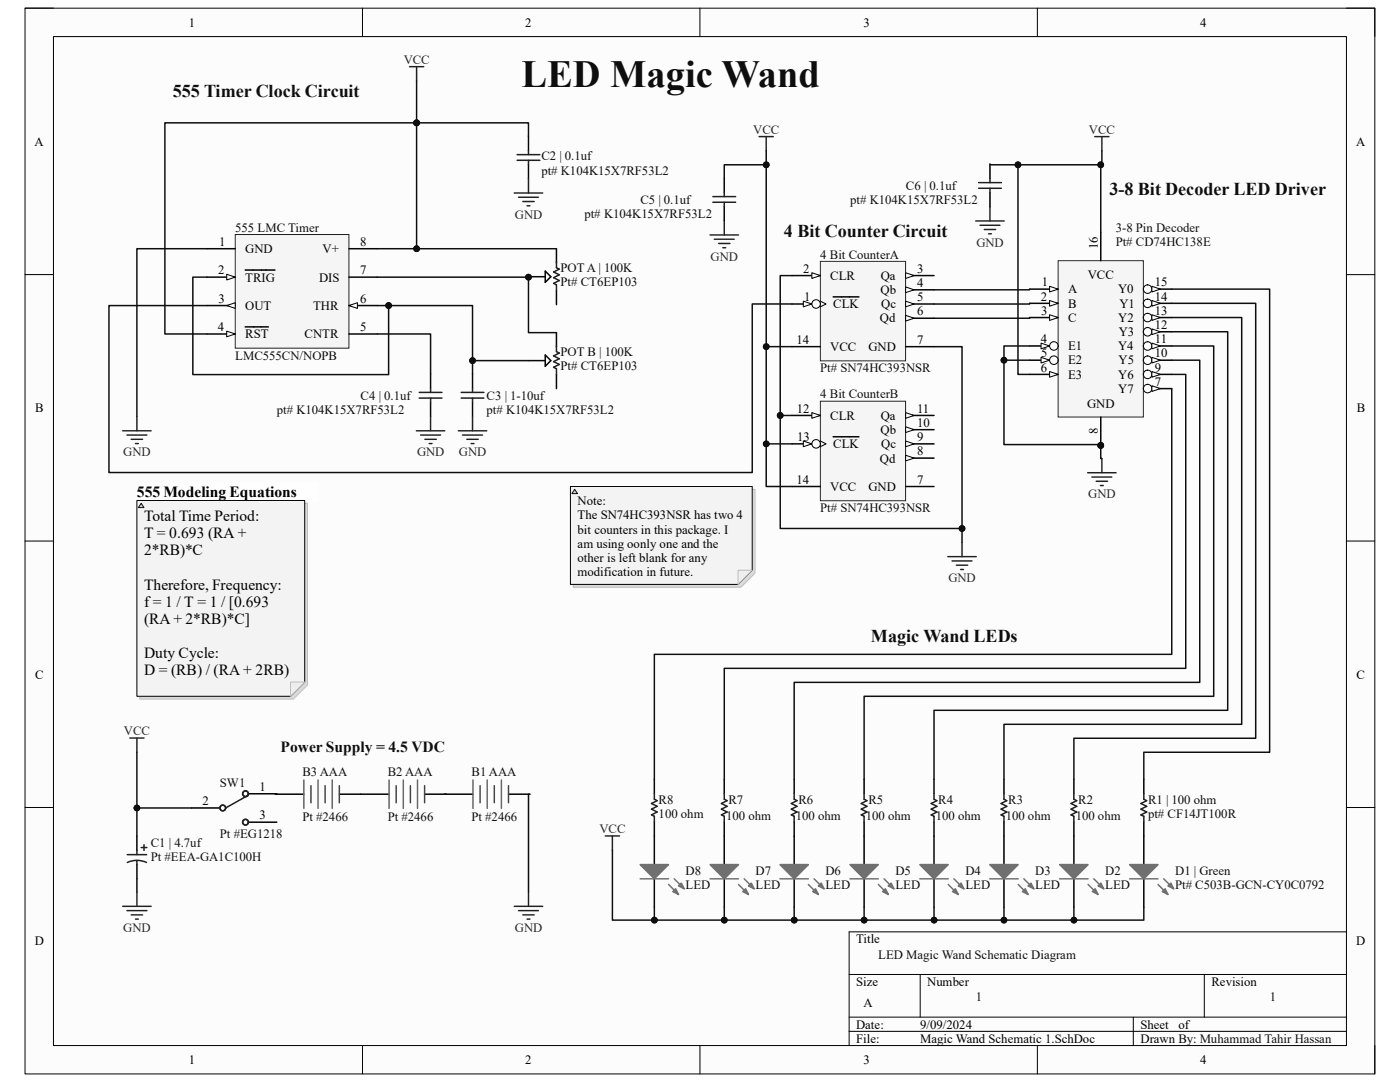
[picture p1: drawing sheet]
<svg xmlns="http://www.w3.org/2000/svg" width="279mm" height="216mm" viewBox="0 0 279 216" stroke-linecap="round" stroke-linejoin="round" font-family="sans-serif">
<path d="M5 1.6h269.4v212.7h-269.4z" fill-rule="evenodd" fill="#fcfcfc"/>
<path d="M5 1.6h269.4v212.7h-269.4z" fill="none" stroke="#000" stroke-width=".2"/>
<path d="M10.7 7.3h258v201.3h-258z" fill-rule="evenodd" fill="#fcfcfc"/>
<g fill="none" stroke="#000" stroke-width=".2">
<path d="M5 1.6h5.7M10.7 7.3h258v201.3h-258zM72.3 1.6v5.7M139.7 1.6v5.7M207 1.6v5.7M268.7 1.6h5.7v5.7M5 54.8h5.7M268.7 54.8h5.7M5 108h5.7M268.7 108h5.7M5 161.1h5.7M268.7 161.1h5.7"/>
<path d="M169.5 194.4h99.2M183.6 194.4v8.6M240.3 194.4v8.6M268.7 185.9h-99.2v22.7M72.3 208.6v5.7M139.7 208.6v5.7M169.5 203h99.2M169.5 205.8h99.2M207 208.6v5.7M226.2 203v5.6M274.4 208.6v5.7"/>
</g>
<path d="M49.6 158.4h5.6M55 158.5h5.6M67.7 158.5h9.9M84.7 158.5h9.7M101.5 158.5h4.2M27.3 166.8v2.9M27.3 172.5v2.9M38.2 161.2h5.7M49.6 164.1h5.6" fill="none" stroke="#000" stroke-width=".3"/>
<path d="M60.6 155.6v5.7M63.5 155.6v5.7M66.3 155.6v5.7M77.6 155.6v5.7M80.5 155.6v5.7M83.3 155.6v5.7M94.4 155.6v5.7M97.2 155.6v5.7M100.1 155.6v5.7" fill="none" stroke="#686868" stroke-width=".3"/>
<path d="M62.1 156.8v3.4M64.9 156.8v3.4M67.7 156.8v3.4M79.1 156.8v3.4M81.9 156.8v3.4M84.7 156.8v3.4M95.8 156.8v3.4M98.6 156.8v3.4M101.5 156.8v3.4" fill="none" stroke="#444" stroke-width=".3"/>
<path d="M25.9 147.3h2.8M27.3 147.3v2.8M27.3 178v2.8M105.5 178v2.8M24.5 180.8h5.7M25.3 181.7h4M26.2 182.6h2.3M27 183.4h.6M102.6 180.8h5.7M103.5 181.7h4M104.3 182.6h2.3M105.2 183.4h.6" fill="none" stroke="#262626" stroke-width=".3"/>
<g fill="none" stroke="#1c1c1c" stroke-width=".3">
<path d="M49.6 158.7l-4.6 2.5M25.4 170.5h3.9M25.4 172.1l1.1-.4h1.1l1.6 .4M27.3 169.7v.8M27.3 171.7v.8M28.2 169.1h1.1M28.7 168.6v1.1"/>
<circle cx="49" cy="158.4" r=".57"/>
<circle cx="44.5" cy="161.2" r=".57"/>
<circle cx="49" cy="164.1" r=".57"/>
</g>
<path d="M46.9 46.8h22.7v22.7h-22.7z" fill-rule="evenodd" fill="#f5f5f5"/>
<path d="M46.9 46.8h22.7v22.7h-22.7z" fill="none" stroke="#262626" stroke-width=".2"/>
<path d="M41.3 55.3h5.6" fill="none" stroke="#000" stroke-width=".3"/>
<path d="M45.2 54.7l1.7 .6-1.7 .6z" fill="#fbfbfb"/>
<path d="M45.2 54.7l1.7 .6-1.7 .6z" fill="none" stroke="#000" stroke-width=".2"/>
<path d="M48.9 53.9h6M41.3 61h5.6" fill="none" stroke="#000" stroke-width=".3"/>
<path d="M45.2 61l1.7-.6v1.1z" fill="#fbfbfb"/>
<path d="M45.2 61l1.7-.6v1.1z" fill="none" stroke="#000" stroke-width=".2"/>
<path d="M41.3 66.6h5.6" fill="none" stroke="#000" stroke-width=".3"/>
<path d="M45.2 66.1l1.7 .5-1.7 .6z" fill="#fbfbfb"/>
<path d="M45.2 66.1l1.7 .5-1.7 .6z" fill="none" stroke="#000" stroke-width=".2"/>
<path d="M48.9 65.2h4.7M69.6 66.6h5.7M69.6 61h5.7" fill="none" stroke="#000" stroke-width=".3"/>
<path d="M69.6 61l1.7-.6v1.1z" fill="#fbfbfb"/>
<path d="M69.6 61l1.7-.6v1.1z" fill="none" stroke="#000" stroke-width=".2"/>
<g fill="none" stroke="#000" stroke-width=".3">
<path d="M105.5 27.2v2.8M105.5 32.8v2.9M41.3 49.6h5.6M69.6 55.3h5.7M69.6 49.6h5.7M105.5 55.2h3.3M108.8 54.1l1.1 1.1-1.1 1.1zM111.1 49.6v2.9M111.1 58v2.8M85.9 74.6v2.8M94.3 74.6v2.8M105.5 72h3.3"/>
<path d="M108.8 70.8l1.1 1.2-1.1 1.1zM111.1 66.4v2.8M111.1 74.7v2.8M85.9 80.3v2.8M94.3 80.3v2.8"/>
</g>
<g fill="none" stroke="#262626" stroke-width=".3">
<path d="M81.7 13.3h2.9M83.1 13.3v2.8M102.6 38.5h5.7M103.5 39.4h4M105.5 35.7v2.8M104.3 40.2h2.3M105.2 41.1h.6M24.5 86h5.7M25.3 86.8h4M26.2 87.7h2.3M27 88.5h.6M27.3 83.1v2.9"/>
<path d="M83.1 86h5.7M83.9 86.8h4M84.8 87.7h2.3M85.7 88.5h.5M85.9 83.1v2.9M91.5 86h5.6M92.3 86.8h4M93.2 87.7h2.2M94 88.5h.6M94.3 83.1v2.9"/>
</g>
<g fill="none" stroke="#1c1c1c" stroke-width=".3">
<path d="M103.2 30.9h4.5M103.2 32h4.5M105.5 30v.9M105.5 32v.8M111.1 52.3v1.1l.5 .3-1.1 .6 1.1 .5-1.1 .6 1.1 .6-1.1 .5 .6 .3v1.2M83.7 78.3h4.5M83.7 79.4h4.5M85.9 77.4v.9M85.9 79.4v.9M92 78.3h4.6M92 79.4h4.6M94.3 77.4v.9"/>
<path d="M94.3 79.4v.9M111.1 69v1.2l.5 .2-1.1 .6 1.1 .6-1.1 .6 1.1 .5-1.1 .6 .6 .3v1.1"/>
</g>
<path d="M27.3 96.5h36.3v3.4h-36.3z" fill-rule="evenodd" fill="#fefefe"/>
<path d="M27.3 96.5h36.3v3.4h-36.3z" fill="none" stroke="#fefefe" stroke-width=".2"/>
<path d="M151.5 27.3h2.8M152.9 27.3v2.8" fill="none" stroke="#262626" stroke-width=".3"/>
<path d="M163.7 52.2h17v19.8h-17z" fill-rule="evenodd" fill="#f5f5f5"/>
<path d="M163.7 52.2h17v19.8h-17z" fill="none" stroke="#262626" stroke-width=".2"/>
<path d="M158.1 55h5.6" fill="none" stroke="#000" stroke-width=".3"/>
<path d="M162 54.4l1.7 .6-1.7 .6z" fill="#fbfbfb"/>
<path d="M162 54.4l1.7 .6-1.7 .6z" fill="none" stroke="#000" stroke-width=".2"/>
<path d="M158.1 60.7h5.6" fill="none" stroke="#000" stroke-width=".3"/>
<circle cx="162.9" cy="60.7" r=".85" fill="#fbfbfb"/>
<circle cx="162.9" cy="60.7" r=".85" fill="none" stroke="#000" stroke-width=".2"/>
<path d="M160.3 60.1l1.7 .6-1.7 .5z" fill="#fbfbfb"/>
<path d="M160.3 60.1l1.7 .6-1.7 .5zM163.7 60.1l1.2 .6-1.2 .5" fill="none" stroke="#000" stroke-width=".2"/>
<path d="M166.3 59.2h5.1M180.7 55h5.7" fill="none" stroke="#000" stroke-width=".3"/>
<path d="M180.7 54.4l1.7 .6-1.7 .6z" fill="#fbfbfb"/>
<path d="M180.7 54.4l1.7 .6-1.7 .6z" fill="none" stroke="#000" stroke-width=".2"/>
<path d="M180.7 57.8h5.7" fill="none" stroke="#000" stroke-width=".3"/>
<path d="M180.7 57.3l1.7 .5-1.7 .6z" fill="#fbfbfb"/>
<path d="M180.7 57.3l1.7 .5-1.7 .6z" fill="none" stroke="#000" stroke-width=".2"/>
<path d="M180.7 60.7h5.7" fill="none" stroke="#000" stroke-width=".3"/>
<path d="M180.7 60.1l1.7 .6-1.7 .5z" fill="#fbfbfb"/>
<path d="M180.7 60.1l1.7 .6-1.7 .5z" fill="none" stroke="#000" stroke-width=".2"/>
<path d="M180.7 63.5h5.7" fill="none" stroke="#000" stroke-width=".3"/>
<path d="M180.7 62.9l1.7 .6-1.7 .6z" fill="#fbfbfb"/>
<path d="M180.7 62.9l1.7 .6-1.7 .6z" fill="none" stroke="#000" stroke-width=".2"/>
<path d="M158.1 69.2h5.6M180.7 69.2h5.7" fill="none" stroke="#000" stroke-width=".3"/>
<path d="M163.7 80.1h17v19.8h-17z" fill-rule="evenodd" fill="#f5f5f5"/>
<path d="M163.7 80.1h17v19.8h-17z" fill="none" stroke="#262626" stroke-width=".2"/>
<path d="M158.1 82.9h5.6" fill="none" stroke="#000" stroke-width=".3"/>
<path d="M162 82.3l1.7 .6-1.7 .6z" fill="#fbfbfb"/>
<path d="M162 82.3l1.7 .6-1.7 .6z" fill="none" stroke="#000" stroke-width=".2"/>
<path d="M158.1 88.6h5.6" fill="none" stroke="#000" stroke-width=".3"/>
<circle cx="162.9" cy="88.6" r=".85" fill="#fbfbfb"/>
<circle cx="162.9" cy="88.6" r=".85" fill="none" stroke="#000" stroke-width=".2"/>
<path d="M160.3 88l1.7 .6-1.7 .5z" fill="#fbfbfb"/>
<path d="M160.3 88l1.7 .6-1.7 .5zM163.7 88l1.2 .6-1.2 .5" fill="none" stroke="#000" stroke-width=".2"/>
<path d="M166.3 87.1h5.1M180.7 82.9h5.7" fill="none" stroke="#000" stroke-width=".3"/>
<path d="M180.7 82.3l1.7 .6-1.7 .6z" fill="#fbfbfb"/>
<path d="M180.7 82.3l1.7 .6-1.7 .6z" fill="none" stroke="#000" stroke-width=".2"/>
<path d="M180.7 85.7h5.7" fill="none" stroke="#000" stroke-width=".3"/>
<path d="M180.7 85.2l1.7 .5-1.7 .6z" fill="#fbfbfb"/>
<path d="M180.7 85.2l1.7 .5-1.7 .6z" fill="none" stroke="#000" stroke-width=".2"/>
<path d="M180.7 88.6h5.7" fill="none" stroke="#000" stroke-width=".3"/>
<path d="M180.7 88l1.7 .6-1.7 .5z" fill="#fbfbfb"/>
<path d="M180.7 88l1.7 .6-1.7 .5z" fill="none" stroke="#000" stroke-width=".2"/>
<path d="M180.7 91.4h5.7" fill="none" stroke="#000" stroke-width=".3"/>
<path d="M180.7 90.8l1.7 .6-1.7 .6z" fill="#fbfbfb"/>
<path d="M180.7 90.8l1.7 .6-1.7 .6z" fill="none" stroke="#000" stroke-width=".2"/>
<path d="M144.5 35.5v2.9M144.5 41.2v2.8M158.1 97.1h5.6M180.7 97.1h5.7" fill="none" stroke="#000" stroke-width=".3"/>
<path d="M141.7 46.9h5.7M142.6 47.7h3.9M143.4 48.6h2.3M144.3 49.4h.5M144.5 44v2.9M189.2 111.1h5.6M190 111.9h4M190.9 112.8h2.2M191.7 113.6h.6M192 108.2v2.9" fill="none" stroke="#262626" stroke-width=".3"/>
<path d="M142.3 39.2h4.5M144.5 38.4v.8M142.3 40.4h4.5M144.5 40.4v.8" fill="none" stroke="#1c1c1c" stroke-width=".3"/>
<circle cx="219.7" cy="88.9" r=".57" fill="#0e0e0e"/>
<circle cx="219.7" cy="88.9" r=".57" fill="none" stroke="#0e0e0e" stroke-width=".2"/>
<path d="M211.2 52h17v31.2h-17z" fill-rule="evenodd" fill="#f5f5f5"/>
<path d="M211.2 52h17v31.2h-17z" fill="none" stroke="#262626" stroke-width=".2"/>
<path d="M205.5 74.7h5.7" fill="none" stroke="#000" stroke-width=".3"/>
<path d="M209.5 74.1l1.7 .6-1.7 .6z" fill="#fbfbfb"/>
<path d="M209.5 74.1l1.7 .6-1.7 .6z" fill="none" stroke="#000" stroke-width=".2"/>
<path d="M205.5 71.9h5.7" fill="none" stroke="#000" stroke-width=".3"/>
<circle cx="210.3" cy="71.9" r=".85" fill="#fbfbfb"/>
<circle cx="210.3" cy="71.9" r=".85" fill="none" stroke="#000" stroke-width=".2"/>
<path d="M207.8 71.3l1.7 .6-1.7 .5z" fill="#fbfbfb"/>
<path d="M207.8 71.3l1.7 .6-1.7 .5z" fill="none" stroke="#000" stroke-width=".2"/>
<path d="M205.5 69h5.7" fill="none" stroke="#000" stroke-width=".3"/>
<circle cx="210.3" cy="69" r=".85" fill="#fbfbfb"/>
<circle cx="210.3" cy="69" r=".85" fill="none" stroke="#000" stroke-width=".2"/>
<path d="M207.8 68.5l1.7 .5-1.7 .6z" fill="#fbfbfb"/>
<path d="M207.8 68.5l1.7 .5-1.7 .6z" fill="none" stroke="#000" stroke-width=".2"/>
<path d="M205.5 63.4h5.7" fill="none" stroke="#000" stroke-width=".3"/>
<path d="M209.5 62.8l1.7 .6-1.7 .5z" fill="#fbfbfb"/>
<path d="M209.5 62.8l1.7 .6-1.7 .5z" fill="none" stroke="#000" stroke-width=".2"/>
<path d="M205.5 60.5h5.7" fill="none" stroke="#000" stroke-width=".3"/>
<path d="M209.5 60l1.7 .5-1.7 .6z" fill="#fbfbfb"/>
<path d="M209.5 60l1.7 .5-1.7 .6z" fill="none" stroke="#000" stroke-width=".2"/>
<path d="M205.5 57.7h5.7" fill="none" stroke="#000" stroke-width=".3"/>
<path d="M209.5 57.1l1.7 .6-1.7 .6z" fill="#fbfbfb"/>
<path d="M209.5 57.1l1.7 .6-1.7 .6z" fill="none" stroke="#000" stroke-width=".2"/>
<path d="M228.2 57.7h5.6" fill="none" stroke="#000" stroke-width=".3"/>
<circle cx="229" cy="57.7" r=".85" fill="#fbfbfb"/>
<circle cx="229" cy="57.7" r=".85" fill="none" stroke="#000" stroke-width=".2"/>
<path d="M229.9 57.1l1.7 .6-1.7 .6z" fill="#fbfbfb"/>
<path d="M229.9 57.1l1.7 .6-1.7 .6z" fill="none" stroke="#000" stroke-width=".2"/>
<path d="M228.2 60.5h5.6" fill="none" stroke="#000" stroke-width=".3"/>
<circle cx="229" cy="60.5" r=".85" fill="#fbfbfb"/>
<circle cx="229" cy="60.5" r=".85" fill="none" stroke="#000" stroke-width=".2"/>
<path d="M229.9 60l1.7 .5-1.7 .6z" fill="#fbfbfb"/>
<path d="M229.9 60l1.7 .5-1.7 .6z" fill="none" stroke="#000" stroke-width=".2"/>
<path d="M228.2 63.4h5.6" fill="none" stroke="#000" stroke-width=".3"/>
<circle cx="229" cy="63.4" r=".85" fill="#fbfbfb"/>
<circle cx="229" cy="63.4" r=".85" fill="none" stroke="#000" stroke-width=".2"/>
<path d="M229.9 62.8l1.7 .6-1.7 .5z" fill="#fbfbfb"/>
<path d="M229.9 62.8l1.7 .6-1.7 .5z" fill="none" stroke="#000" stroke-width=".2"/>
<path d="M228.2 66.2h5.6" fill="none" stroke="#000" stroke-width=".3"/>
<circle cx="229" cy="66.2" r=".85" fill="#fbfbfb"/>
<circle cx="229" cy="66.2" r=".85" fill="none" stroke="#000" stroke-width=".2"/>
<path d="M229.9 65.6l1.7 .6-1.7 .6z" fill="#fbfbfb"/>
<path d="M229.9 65.6l1.7 .6-1.7 .6z" fill="none" stroke="#000" stroke-width=".2"/>
<path d="M228.2 69h5.6" fill="none" stroke="#000" stroke-width=".3"/>
<circle cx="229" cy="69" r=".85" fill="#fbfbfb"/>
<circle cx="229" cy="69" r=".85" fill="none" stroke="#000" stroke-width=".2"/>
<path d="M229.9 68.5l1.7 .5-1.7 .6z" fill="#fbfbfb"/>
<path d="M229.9 68.5l1.7 .5-1.7 .6z" fill="none" stroke="#000" stroke-width=".2"/>
<path d="M228.2 71.9h5.6" fill="none" stroke="#000" stroke-width=".3"/>
<circle cx="229" cy="71.9" r=".85" fill="#fbfbfb"/>
<circle cx="229" cy="71.9" r=".85" fill="none" stroke="#000" stroke-width=".2"/>
<path d="M229.9 71.3l1.7 .6-1.7 .5z" fill="#fbfbfb"/>
<path d="M229.9 71.3l1.7 .6-1.7 .5z" fill="none" stroke="#000" stroke-width=".2"/>
<path d="M228.2 74.7h5.6" fill="none" stroke="#000" stroke-width=".3"/>
<circle cx="229" cy="74.7" r=".85" fill="#fbfbfb"/>
<circle cx="229" cy="74.7" r=".85" fill="none" stroke="#000" stroke-width=".2"/>
<path d="M229.9 74.1l1.7 .6-1.7 .6z" fill="#fbfbfb"/>
<path d="M229.9 74.1l1.7 .6-1.7 .6z" fill="none" stroke="#000" stroke-width=".2"/>
<path d="M228.2 77.5h5.6" fill="none" stroke="#000" stroke-width=".3"/>
<circle cx="229" cy="77.5" r=".85" fill="#fbfbfb"/>
<circle cx="229" cy="77.5" r=".85" fill="none" stroke="#000" stroke-width=".2"/>
<path d="M229.9 77l1.7 .5-1.7 .6z" fill="#fbfbfb"/>
<path d="M229.9 77l1.7 .5-1.7 .6z" fill="none" stroke="#000" stroke-width=".2"/>
<path d="M219.7 46.4v5.6M219.7 83.2v5.7" fill="none" stroke="#000" stroke-width=".3"/>
<circle cx="219.7" cy="88.9" r=".57" fill="#0e0e0e"/>
<circle cx="219.7" cy="88.9" r=".57" fill="none" stroke="#0e0e0e" stroke-width=".2"/>
<path d="M218.5 27.3h2.8M219.9 27.3v2.8M194.7 44.1h5.7M195.6 44.9h4M196.4 45.8h2.3M197.3 46.7h.6M197.6 41.3v2.8M217.1 94.3h5.6M217.9 95.2h4M218.8 96h2.2M219.6 96.9h.6M219.9 91.5v2.8" fill="none" stroke="#262626" stroke-width=".3"/>
<path d="M197.6 32.8v2.8M197.6 38.4v2.9M228.3 155.5v2.8M228.3 164v8.5M228.3 175.4v5.6" fill="none" stroke="#000" stroke-width=".3"/>
<path d="M195.3 36.4h4.5M195.3 37.6h4.5M197.6 35.6v.8M197.6 37.6v.8M228.3 158.3v1.2l.5 .3-1.1 .5 1.1 .6-1.1 .6 1.1 .5-1.1 .6 .6 .3v1.1" fill="none" stroke="#1c1c1c" stroke-width=".3"/>
<path d="M225.4 172.5h5.7l-2.8 2.9z" fill="#717171"/>
<path d="M225.4 172.5h5.7l-2.8 2.9zM231.1 176.5l2 2M232.2 175.4l2 1.9" fill="none" stroke="#717171" stroke-width=".3"/>
<path d="M232 177.9l.5-.6 .6 1.2z" fill="#717171"/>
<path d="M232 177.9l.5-.6 .6 1.2z" fill="none" stroke="#717171" stroke-width=".3"/>
<path d="M233.1 176.8l.6-.6 .5 1.1z" fill="#717171"/>
<path d="M225.4 175.4h5.7M233.1 176.8l.6-.6 .5 1.1z" fill="none" stroke="#717171" stroke-width=".3"/>
<path d="M130.6 166.8v5.7M130.6 175.4v5.6" fill="none" stroke="#000" stroke-width=".3"/>
<path d="M127.8 172.5h5.6l-2.8 2.9z" fill="#717171"/>
<path d="M127.8 172.5h5.6l-2.8 2.9zM133.4 176.5l2 2M134.6 175.4l1.9 1.9" fill="none" stroke="#717171" stroke-width=".3"/>
<path d="M134.3 177.9l.5-.6 .6 1.2z" fill="#717171"/>
<path d="M134.3 177.9l.5-.6 .6 1.2z" fill="none" stroke="#717171" stroke-width=".3"/>
<path d="M135.4 176.8l.6-.6 .5 1.1z" fill="#717171"/>
<path d="M127.8 175.4h5.6M135.4 176.8l.6-.6 .5 1.1z" fill="none" stroke="#717171" stroke-width=".3"/>
<path d="M130.6 155.5v2.8M214.3 155.5v2.8M130.6 164v2.8M214.3 164v8.5M214.3 175.4v5.6" fill="none" stroke="#000" stroke-width=".3"/>
<path d="M130.6 158.3v1.2l.6 .3-1.2 .5 1.2 .6-1.2 .6 1.2 .5-1.2 .6 .6 .3v1.1M214.3 158.3v1.2l.6 .3-1.1 .5 1.1 .6-1.1 .6 1.1 .5-1.1 .6 .5 .3v1.1" fill="none" stroke="#1c1c1c" stroke-width=".3"/>
<path d="M211.5 172.5h5.6l-2.8 2.9z" fill="#717171"/>
<path d="M211.5 172.5h5.6l-2.8 2.9zM217.1 176.5l2 2M218.3 175.4l2 1.9" fill="none" stroke="#717171" stroke-width=".3"/>
<path d="M218 177.9l.6-.6 .5 1.2z" fill="#717171"/>
<path d="M218 177.9l.6-.6 .5 1.2z" fill="none" stroke="#717171" stroke-width=".3"/>
<path d="M219.1 176.8l.6-.6 .6 1.1z" fill="#717171"/>
<path d="M211.5 175.4h5.6M219.1 176.8l.6-.6 .6 1.1z" fill="none" stroke="#717171" stroke-width=".3"/>
<path d="M200.4 166.8v5.7M200.4 175.4v5.6" fill="none" stroke="#000" stroke-width=".3"/>
<path d="M197.5 172.5h5.7l-2.8 2.9z" fill="#717171"/>
<path d="M197.5 172.5h5.7l-2.8 2.9zM203.2 176.5l2 2M204.3 175.4l2 1.9" fill="none" stroke="#717171" stroke-width=".3"/>
<path d="M204 177.9l.6-.6 .6 1.2z" fill="#717171"/>
<path d="M204 177.9l.6-.6 .6 1.2z" fill="none" stroke="#717171" stroke-width=".3"/>
<path d="M205.2 176.8l.6-.6 .5 1.1z" fill="#717171"/>
<path d="M197.5 175.4h5.7M205.2 176.8l.6-.6 .5 1.1z" fill="none" stroke="#717171" stroke-width=".3"/>
<path d="M200.4 155.5v2.8M186.4 166.8v5.7M186.4 175.4v5.6M200.4 164v2.8" fill="none" stroke="#000" stroke-width=".3"/>
<path d="M200.4 158.3v1.2l.5 .3-1.1 .5 1.1 .6-1.1 .6 1.1 .5-1.1 .6 .6 .3v1.1" fill="none" stroke="#1c1c1c" stroke-width=".3"/>
<path d="M183.6 172.5h5.6l-2.8 2.9z" fill="#717171"/>
<path d="M183.6 172.5h5.6l-2.8 2.9zM189.2 176.5l2 2M190.4 175.4l2 1.9" fill="none" stroke="#717171" stroke-width=".3"/>
<path d="M190.1 177.9l.6-.6 .5 1.2z" fill="#717171"/>
<path d="M190.1 177.9l.6-.6 .5 1.2z" fill="none" stroke="#717171" stroke-width=".3"/>
<path d="M191.2 176.8l.6-.6 .6 1.1z" fill="#717171"/>
<path d="M183.6 175.4h5.6M191.2 176.8l.6-.6 .6 1.1z" fill="none" stroke="#717171" stroke-width=".3"/>
<path d="M186.4 155.5v2.8M172.5 166.8v5.7M172.5 175.4v5.6M186.4 164v2.8" fill="none" stroke="#000" stroke-width=".3"/>
<path d="M186.4 158.3v1.2l.6 .3-1.2 .5 1.2 .6-1.2 .6 1.2 .5-1.2 .6 .6 .3v1.1" fill="none" stroke="#1c1c1c" stroke-width=".3"/>
<path d="M169.6 172.5h5.7l-2.8 2.9z" fill="#717171"/>
<path d="M169.6 172.5h5.7l-2.8 2.9zM175.3 176.5l2 2M176.4 175.4l2 1.9" fill="none" stroke="#717171" stroke-width=".3"/>
<path d="M176.1 177.9l.6-.6 .6 1.2z" fill="#717171"/>
<path d="M176.1 177.9l.6-.6 .6 1.2z" fill="none" stroke="#717171" stroke-width=".3"/>
<path d="M177.3 176.8l.5-.6 .6 1.1z" fill="#717171"/>
<path d="M169.6 175.4h5.7M177.3 176.8l.5-.6 .6 1.1z" fill="none" stroke="#717171" stroke-width=".3"/>
<path d="M172.5 155.5v2.8M158.5 166.8v5.7M158.5 175.4v5.6M172.5 164v2.8" fill="none" stroke="#000" stroke-width=".3"/>
<path d="M172.5 158.3v1.2l.5 .3-1.1 .5 1.1 .6-1.1 .6 1.1 .5-1.1 .6 .6 .3v1.1" fill="none" stroke="#1c1c1c" stroke-width=".3"/>
<path d="M155.7 172.5h5.6l-2.8 2.9z" fill="#717171"/>
<path d="M155.7 172.5h5.6l-2.8 2.9zM161.3 176.5l2 2M162.5 175.4l2 1.9" fill="none" stroke="#717171" stroke-width=".3"/>
<path d="M162.2 177.9l.6-.6 .5 1.2z" fill="#717171"/>
<path d="M162.2 177.9l.6-.6 .5 1.2z" fill="none" stroke="#717171" stroke-width=".3"/>
<path d="M163.3 176.8l.6-.6 .6 1.1z" fill="#717171"/>
<path d="M155.7 175.4h5.6M163.3 176.8l.6-.6 .6 1.1z" fill="none" stroke="#717171" stroke-width=".3"/>
<path d="M158.5 155.5v2.8M144.5 166.8v5.7M144.5 175.4v5.6M158.5 164v2.8" fill="none" stroke="#000" stroke-width=".3"/>
<path d="M158.5 158.3v1.2l.6 .3-1.2 .5 1.2 .6-1.2 .6 1.2 .5-1.2 .6 .6 .3v1.1" fill="none" stroke="#1c1c1c" stroke-width=".3"/>
<path d="M141.7 172.5h5.7l-2.9 2.9z" fill="#717171"/>
<path d="M141.7 172.5h5.7l-2.9 2.9zM147.4 176.5l2 2M148.5 175.4l2 1.9" fill="none" stroke="#717171" stroke-width=".3"/>
<path d="M148.2 177.9l.6-.6 .6 1.2z" fill="#717171"/>
<path d="M148.2 177.9l.6-.6 .6 1.2z" fill="none" stroke="#717171" stroke-width=".3"/>
<path d="M149.4 176.8l.5-.6 .6 1.1z" fill="#717171"/>
<path d="M141.7 175.4h5.7M149.4 176.8l.5-.6 .6 1.1z" fill="none" stroke="#717171" stroke-width=".3"/>
<path d="M144.5 155.5v2.8M144.5 164v2.8" fill="none" stroke="#000" stroke-width=".3"/>
<path d="M144.5 158.3v1.2l.6 .3-1.1 .5 1.1 .6-1.1 .6 1.1 .5-1.1 .6 .5 .3v1.1" fill="none" stroke="#1c1c1c" stroke-width=".3"/>
<path d="M120.8 166.8h2.8M122.2 166.8v2.8" fill="none" stroke="#262626" stroke-width=".3"/>
<path d="M27.3 150.1v11.1h10.9M55.2 158.4l-.2 .1M88.7 158.5h.3M105.7 158.5h-.2v19.5M27.3 175.4v2.6" fill="none" stroke="#0e0e0e" stroke-width=".3"/>
<circle cx="27.3" cy="161.2" r=".57" fill="#0e0e0e"/>
<circle cx="27.3" cy="161.2" r=".57" fill="none" stroke="#0e0e0e" stroke-width=".2"/>
<path d="M83.1 24.5h-50.2v42.1h8.4M41.3 49.6h-14v33.5" fill="none" stroke="#0e0e0e" stroke-width=".3"/>
<circle cx="83.1" cy="24.5" r=".57" fill="#0e0e0e"/>
<circle cx="83.1" cy="24.5" r=".57" fill="none" stroke="#0e0e0e" stroke-width=".2"/>
<path d="M83.1 24.5h22.4v2.7" fill="none" stroke="#0e0e0e" stroke-width=".3"/>
<circle cx="83.1" cy="24.5" r=".57" fill="#0e0e0e"/>
<circle cx="83.1" cy="24.5" r=".57" fill="none" stroke="#0e0e0e" stroke-width=".2"/>
<path d="M75.3 61h19v13.6" fill="none" stroke="#0e0e0e" stroke-width=".3"/>
<circle cx="77.6" cy="61" r=".57" fill="#0e0e0e"/>
<circle cx="77.6" cy="61" r=".57" fill="none" stroke="#0e0e0e" stroke-width=".2"/>
<circle cx="94.3" cy="72" r=".57" fill="#0e0e0e"/>
<circle cx="94.3" cy="72" r=".57" fill="none" stroke="#0e0e0e" stroke-width=".2"/>
<path d="M83.1 16.1v33.5h-7.8M75.3 66.6h10.6v8" fill="none" stroke="#0e0e0e" stroke-width=".3"/>
<circle cx="83.1" cy="24.5" r=".57" fill="#0e0e0e"/>
<circle cx="83.1" cy="24.5" r=".57" fill="none" stroke="#0e0e0e" stroke-width=".2"/>
<circle cx="83.1" cy="49.6" r=".57" fill="#0e0e0e"/>
<circle cx="83.1" cy="49.6" r=".57" fill="none" stroke="#0e0e0e" stroke-width=".2"/>
<path d="M105.5 55.2l-30.2 .1" fill="none" stroke="#0e0e0e" stroke-width=".3"/>
<circle cx="105.5" cy="55.3" r=".57" fill="#0e0e0e"/>
<circle cx="105.5" cy="55.3" r=".57" fill="none" stroke="#0e0e0e" stroke-width=".2"/>
<path d="M83.1 49.6h28" fill="none" stroke="#0e0e0e" stroke-width=".3"/>
<circle cx="83.1" cy="49.6" r=".57" fill="#0e0e0e"/>
<circle cx="83.1" cy="49.6" r=".57" fill="none" stroke="#0e0e0e" stroke-width=".2"/>
<path d="M105.5 55.3v11.1h5.6" fill="none" stroke="#0e0e0e" stroke-width=".3"/>
<circle cx="105.5" cy="55.3" r=".57" fill="#0e0e0e"/>
<circle cx="105.5" cy="55.3" r=".57" fill="none" stroke="#0e0e0e" stroke-width=".2"/>
<path d="M41.3 55.3h-2.8v19.4h39.1v-13.7" fill="none" stroke="#0e0e0e" stroke-width=".3"/>
<circle cx="77.6" cy="61" r=".57" fill="#0e0e0e"/>
<circle cx="77.6" cy="61" r=".57" fill="none" stroke="#0e0e0e" stroke-width=".2"/>
<path d="M94.3 72h11.2" fill="none" stroke="#0e0e0e" stroke-width=".3"/>
<circle cx="94.3" cy="72" r=".57" fill="#0e0e0e"/>
<circle cx="94.3" cy="72" r=".57" fill="none" stroke="#0e0e0e" stroke-width=".2"/>
<path d="M158.1 60.7h-8v33.6h-128.4v-33.3h19.6M27.3 161.2v5.6" fill="none" stroke="#0e0e0e" stroke-width=".3"/>
<circle cx="27.3" cy="161.2" r=".57" fill="#0e0e0e"/>
<circle cx="27.3" cy="161.2" r=".57" fill="none" stroke="#0e0e0e" stroke-width=".2"/>
<path d="M205.5 69h-5.1v19.7h19.3v2.8h.2" fill="none" stroke="#0e0e0e" stroke-width=".3"/>
<circle cx="200.4" cy="71.9" r=".57" fill="#0e0e0e"/>
<circle cx="200.4" cy="71.9" r=".57" fill="none" stroke="#0e0e0e" stroke-width=".2"/>
<circle cx="219.7" cy="88.9" r=".57" fill="#0e0e0e"/>
<circle cx="219.7" cy="88.9" r=".57" fill="none" stroke="#0e0e0e" stroke-width=".2"/>
<path d="M200.4 71.9h5.1" fill="none" stroke="#0e0e0e" stroke-width=".3"/>
<circle cx="200.4" cy="71.9" r=".57" fill="#0e0e0e"/>
<circle cx="200.4" cy="71.9" r=".57" fill="none" stroke="#0e0e0e" stroke-width=".2"/>
<path d="M214.3 181v2.6" fill="none" stroke="#0e0e0e" stroke-width=".3"/>
<circle cx="214.3" cy="183.6" r=".57" fill="#0e0e0e"/>
<circle cx="214.3" cy="183.6" r=".57" fill="none" stroke="#0e0e0e" stroke-width=".2"/>
<path d="M200.4 181v2.6" fill="none" stroke="#0e0e0e" stroke-width=".3"/>
<circle cx="200.4" cy="183.6" r=".57" fill="#0e0e0e"/>
<circle cx="200.4" cy="183.6" r=".57" fill="none" stroke="#0e0e0e" stroke-width=".2"/>
<path d="M186.4 181v2.6" fill="none" stroke="#0e0e0e" stroke-width=".3"/>
<circle cx="186.4" cy="183.6" r=".57" fill="#0e0e0e"/>
<circle cx="186.4" cy="183.6" r=".57" fill="none" stroke="#0e0e0e" stroke-width=".2"/>
<path d="M172.5 181v2.6" fill="none" stroke="#0e0e0e" stroke-width=".3"/>
<circle cx="172.5" cy="183.6" r=".57" fill="#0e0e0e"/>
<circle cx="172.5" cy="183.6" r=".57" fill="none" stroke="#0e0e0e" stroke-width=".2"/>
<path d="M158.5 181v2.6" fill="none" stroke="#0e0e0e" stroke-width=".3"/>
<circle cx="158.5" cy="183.6" r=".57" fill="#0e0e0e"/>
<circle cx="158.5" cy="183.6" r=".57" fill="none" stroke="#0e0e0e" stroke-width=".2"/>
<path d="M144.5 181v2.6" fill="none" stroke="#0e0e0e" stroke-width=".3"/>
<circle cx="144.5" cy="183.6" r=".57" fill="#0e0e0e"/>
<circle cx="144.5" cy="183.6" r=".57" fill="none" stroke="#0e0e0e" stroke-width=".2"/>
<path d="M205.5 57.7v.1h-19.1M233.8 57.7h19.6v92.4h-25.1v5.4M205.5 60.5v.2h-19.1M205.5 63.4v.1h-19.1M233.8 60.5h16.8v86.8h-36.3v8.2M233.8 63.4h14v81.1h-47.4v11M233.8 69h8.4v69.9h-69.7v16.6M233.8 71.9h5.6v64.3h-80.9v19.3M233.8 74.7h2.8v58.7h-92.1v22.1M233.8 66.2h11.2v75.5h-58.6v13.8M233.8 77.5v53.1h-103.2v24.9M122.2 169.6v14h106.1v-2.6" fill="none" stroke="#0e0e0e" stroke-width=".3"/>
<circle cx="130.6" cy="183.6" r=".57" fill="#0e0e0e"/>
<circle cx="130.6" cy="183.6" r=".57" fill="none" stroke="#0e0e0e" stroke-width=".2"/>
<circle cx="144.5" cy="183.6" r=".57" fill="#0e0e0e"/>
<circle cx="144.5" cy="183.6" r=".57" fill="none" stroke="#0e0e0e" stroke-width=".2"/>
<circle cx="158.5" cy="183.6" r=".57" fill="#0e0e0e"/>
<circle cx="158.5" cy="183.6" r=".57" fill="none" stroke="#0e0e0e" stroke-width=".2"/>
<circle cx="172.5" cy="183.6" r=".57" fill="#0e0e0e"/>
<circle cx="172.5" cy="183.6" r=".57" fill="none" stroke="#0e0e0e" stroke-width=".2"/>
<circle cx="186.4" cy="183.6" r=".57" fill="#0e0e0e"/>
<circle cx="186.4" cy="183.6" r=".57" fill="none" stroke="#0e0e0e" stroke-width=".2"/>
<circle cx="200.4" cy="183.6" r=".57" fill="#0e0e0e"/>
<circle cx="200.4" cy="183.6" r=".57" fill="none" stroke="#0e0e0e" stroke-width=".2"/>
<circle cx="214.3" cy="183.6" r=".57" fill="#0e0e0e"/>
<circle cx="214.3" cy="183.6" r=".57" fill="none" stroke="#0e0e0e" stroke-width=".2"/>
<path d="M130.6 181v2.6" fill="none" stroke="#0e0e0e" stroke-width=".3"/>
<circle cx="130.6" cy="183.6" r=".57" fill="#0e0e0e"/>
<circle cx="130.6" cy="183.6" r=".57" fill="none" stroke="#0e0e0e" stroke-width=".2"/>
<path d="M197.6 32.8v.1h5.6v41.8h2.3" fill="none" stroke="#0e0e0e" stroke-width=".3"/>
<circle cx="203.2" cy="32.9" r=".57" fill="#0e0e0e"/>
<circle cx="203.2" cy="32.9" r=".57" fill="none" stroke="#0e0e0e" stroke-width=".2"/>
<path d="M203.2 32.9h16.5" fill="none" stroke="#0e0e0e" stroke-width=".3"/>
<circle cx="203.2" cy="32.9" r=".57" fill="#0e0e0e"/>
<circle cx="203.2" cy="32.9" r=".57" fill="none" stroke="#0e0e0e" stroke-width=".2"/>
<circle cx="219.7" cy="32.9" r=".57" fill="#0e0e0e"/>
<circle cx="219.7" cy="32.9" r=".57" fill="none" stroke="#0e0e0e" stroke-width=".2"/>
<path d="M219.9 30.1v2.8h-.2v13.5" fill="none" stroke="#0e0e0e" stroke-width=".3"/>
<circle cx="219.7" cy="32.9" r=".57" fill="#0e0e0e"/>
<circle cx="219.7" cy="32.9" r=".57" fill="none" stroke="#0e0e0e" stroke-width=".2"/>
<path d="M152.9 30.1v39.1h5.2" fill="none" stroke="#0e0e0e" stroke-width=".3"/>
<circle cx="152.9" cy="32.9" r=".57" fill="#0e0e0e"/>
<circle cx="152.9" cy="32.9" r=".57" fill="none" stroke="#0e0e0e" stroke-width=".2"/>
<circle cx="152.9" cy="69.2" r=".57" fill="#0e0e0e"/>
<circle cx="152.9" cy="69.2" r=".57" fill="none" stroke="#0e0e0e" stroke-width=".2"/>
<path d="M152.9 32.9h-8.4v2.6" fill="none" stroke="#0e0e0e" stroke-width=".3"/>
<circle cx="152.9" cy="32.9" r=".57" fill="#0e0e0e"/>
<circle cx="152.9" cy="32.9" r=".57" fill="none" stroke="#0e0e0e" stroke-width=".2"/>
<path d="M158.1 55h-2.4v27.9h2.4" fill="none" stroke="#0e0e0e" stroke-width=".3"/>
<circle cx="155.7" cy="82.9" r=".57" fill="#0e0e0e"/>
<circle cx="155.7" cy="82.9" r=".57" fill="none" stroke="#0e0e0e" stroke-width=".2"/>
<path d="M186.4 69.2h5.6v36.3h-36.3v-22.6" fill="none" stroke="#0e0e0e" stroke-width=".3"/>
<circle cx="155.7" cy="82.9" r=".57" fill="#0e0e0e"/>
<circle cx="155.7" cy="82.9" r=".57" fill="none" stroke="#0e0e0e" stroke-width=".2"/>
<circle cx="192" cy="105.5" r=".57" fill="#0e0e0e"/>
<circle cx="192" cy="105.5" r=".57" fill="none" stroke="#0e0e0e" stroke-width=".2"/>
<path d="M192 105.5v2.7" fill="none" stroke="#0e0e0e" stroke-width=".3"/>
<circle cx="192" cy="105.5" r=".57" fill="#0e0e0e"/>
<circle cx="192" cy="105.5" r=".57" fill="none" stroke="#0e0e0e" stroke-width=".2"/>
<path d="M152.9 69.2v19.4" fill="none" stroke="#0e0e0e" stroke-width=".3"/>
<circle cx="152.9" cy="88.6" r=".57" fill="#0e0e0e"/>
<circle cx="152.9" cy="88.6" r=".57" fill="none" stroke="#0e0e0e" stroke-width=".2"/>
<circle cx="152.9" cy="69.2" r=".57" fill="#0e0e0e"/>
<circle cx="152.9" cy="69.2" r=".57" fill="none" stroke="#0e0e0e" stroke-width=".2"/>
<path d="M158.1 88.6h-5.2v8.5h5.2" fill="none" stroke="#0e0e0e" stroke-width=".3"/>
<circle cx="152.9" cy="88.6" r=".57" fill="#0e0e0e"/>
<circle cx="152.9" cy="88.6" r=".57" fill="none" stroke="#0e0e0e" stroke-width=".2"/>
<path d="M27.9 100.4h33.5v36.3l-2.9 2.8h-30.6z" fill-rule="evenodd" fill="#ddd"/>
<path d="M27.9 100.4h33.5v36.3l-2.9 2.8h-30.6z" fill="none" stroke="#bdbdbd" stroke-width=".2"/>
<path d="M27.3 99.9h33.5v36.2l-2.8 2.8h-30.7z" fill-rule="evenodd" fill="#f3f3f3"/>
<path d="M27.3 99.9h33.5v36.2l-2.8 2.8h-30.7z" fill="none" stroke="#000" stroke-width=".2"/>
<path d="M58 136.1h2.8l-2.8 2.8z" fill="#efefef"/>
<path d="M58 136.1h2.8l-2.8 2.8z" fill="none" stroke="#bdbdbd" stroke-width=".2"/>
<path d="M28.2 100.4l.5 .9h-1.1z" fill="#d1d1d1"/>
<path d="M28.2 100.4l.5 .9h-1.1z" fill="none" stroke="#0f0f0f" stroke-width=".2"/>
<path d="M114.4 97.6h36.3v16.7l-2.8 2.9h-33.5z" fill-rule="evenodd" fill="#ddd"/>
<path d="M114.4 97.6h36.3v16.7l-2.8 2.9h-33.5z" fill="none" stroke="#bdbdbd" stroke-width=".2"/>
<path d="M113.8 97.1h36.3v16.7l-2.8 2.8h-33.5z" fill-rule="evenodd" fill="#f3f3f3"/>
<path d="M113.8 97.1h36.3v16.7l-2.8 2.8h-33.5z" fill="none" stroke="#000" stroke-width=".2"/>
<path d="M147.3 113.8h2.8l-2.8 2.8z" fill="#efefef"/>
<path d="M147.3 113.8h2.8l-2.8 2.8z" fill="none" stroke="#bdbdbd" stroke-width=".2"/>
<path d="M114.7 97.6l.6 .9h-1.2z" fill="#d1d1d1"/>
<path d="M114.7 97.6l.6 .9h-1.2z" fill="none" stroke="#0f0f0f" stroke-width=".2"/>
<text font-size="7.7" fill="#0e0e0e" x="104.1" y="17.4">LED Magic Wand</text>
<g font-size="3.6" fill="#0e0e0e">
<text x="34.5" y="19.3">555 Timer Clock Circuit</text>
<text x="221.4" y="38.9">3-8 Bit Decoder LED Driver</text>
<text x="156.5" y="47.2">4 Bit Counter Circuit</text>
<text x="173.8" y="128.2">Magic Wand LEDs</text>
</g>
<g font-size="3.1">
<text x="27.3" y="99.2">555 Modeling Equations</text>
<text x="28.7" y="104">Total Time Period:</text>
<text x="28.7" y="107.4">T = 0.693 (RA +</text>
<text x="28.7" y="110.8">2*RB)*C</text>
<text x="28.7" y="117.6">Therefore, Frequency:</text>
<text x="28.7" y="121">f = 1 / T = 1 / [0.693</text>
<text x="28.7" y="124.5">(RA + 2*RB)*C]</text>
<text x="28.7" y="131.2">Duty Cycle:</text>
<text x="28.7" y="134.7">D = (RB) / (RA + 2RB)</text>
</g>
<text font-size="3.1" fill="#0e0e0e" x="56" y="150.1">Power Supply = 4.5 VDC</text>
<g font-size="2.5">
<text x="37.7" y="5.3">1</text>
<text x="104.8" y="5.3">2</text>
<text x="172.3" y="5.3">3</text>
<text x="239.5" y="5.3">4</text>
<text x="6.9" y="29.1">A</text>
<text x="270.6" y="29.1">A</text>
<text x="43.7" y="49.1">1</text>
<text x="48.9" y="50.5">GND</text>
<text x="64.4" y="50.5">V+</text>
<text x="71.9" y="49.1">8</text>
<text x="219.1" y="49.7" transform="rotate(-90 219.1 49.7)">16</text>
<text x="43.5" y="54.7">2</text>
<text x="48.9" y="56.2">TRIG</text>
<text x="63.7" y="56.2">DIS</text>
<text x="71.9" y="54.7">7</text>
<text x="160.3" y="54.4">2</text>
<text x="165.7" y="55.8">CLR</text>
<text x="175.7" y="58.7">Qb</text>
<text x="175.8" y="55.8">Qa</text>
<text x="183" y="54.4">3</text>
<text x="183" y="57.3">4</text>
<text x="207.7" y="60">2</text>
<text x="207.9" y="57.2">1</text>
<text x="213.1" y="58.5">A</text>
<text x="217.1" y="55.6">VCC</text>
<text x="223.1" y="58.5">Y0</text>
<text x="230.5" y="57.2">15</text>
<text x="230.5" y="60">14</text>
<text x="43.6" y="60.4">3</text>
<text x="48.9" y="61.8">OUT</text>
<text x="62.5" y="61.8">THR</text>
<text x="71.9" y="60.4">6</text>
<text x="160.5" y="60.1">1</text>
<text x="166.3" y="61.5">CLK</text>
<text x="175.6" y="64.3">Qd</text>
<text x="175.9" y="61.5">Qc</text>
<text x="183" y="60.1">5</text>
<text x="183" y="62.9">6</text>
<text x="207.8" y="62.8">3</text>
<text x="213.1" y="64.2">C</text>
<text x="213.1" y="61.4">B</text>
<text x="223.2" y="64.2">Y2</text>
<text x="223.4" y="61.4">Y1</text>
<text x="230.5" y="62.8">13</text>
<text x="230.5" y="65.7">12</text>
<text x="43.5" y="66.1">4</text>
<text x="48.9" y="67.5">RST</text>
<text x="60.8" y="67.5">CNTR</text>
<text x="71.9" y="66.1">5</text>
<text x="159" y="68.6">14</text>
<text x="165.7" y="70">VCC</text>
<text x="173.3" y="70">GND</text>
<text x="183" y="68.6">7</text>
<text x="207.7" y="68.5">4</text>
<text x="207.8" y="71.3">5</text>
<text x="213.1" y="69.9">E1</text>
<text x="223.1" y="69.9">Y4</text>
<text x="223.3" y="67.1">Y3</text>
<text x="230.5" y="68.5">11</text>
<text x="230.5" y="71.3">10</text>
<text x="207.7" y="74.2">6</text>
<text x="213.1" y="75.6">E3</text>
<text x="213.1" y="72.7">E2</text>
<text x="223.2" y="75.6">Y6</text>
<text x="223.2" y="72.7">Y5</text>
<text x="230.5" y="74.2">9</text>
<text x="230.5" y="77">7</text>
<text x="7" y="82.3">B</text>
<text x="159" y="82.3">12</text>
<text x="165.7" y="83.8">CLR</text>
<text x="175.8" y="83.8">Qa</text>
<text x="183" y="82.3">11</text>
<text x="217" y="81.4">GND</text>
<text x="223.2" y="78.4">Y7</text>
<text x="270.8" y="82.3">B</text>
<text x="159.1" y="88">13</text>
<text x="166.3" y="89.5">CLK</text>
<text x="175.7" y="86.6">Qb</text>
<text x="175.9" y="89.5">Qc</text>
<text x="183" y="85.2">10</text>
<text x="183" y="88">9</text>
<text x="219.1" y="86.6" transform="rotate(-90 219.1 86.6)">8</text>
<text x="175.6" y="92.3">Qd</text>
<text x="183" y="90.8">8</text>
<text x="115.3" y="100.8">Note:</text>
<text x="159" y="96.5">14</text>
<text x="165.7" y="98">VCC</text>
<text x="173.3" y="98">GND</text>
<text x="183" y="96.5">7</text>
<text x="115.3" y="103.6">The SN74HC393NSR has two 4</text>
<text x="115.3" y="106.5">bit counters in this package. I</text>
<text x="115.3" y="109.3">am using oonly one and the</text>
<text x="115.3" y="112.1">other is left blank for any</text>
<text x="115.3" y="115">modification in future.</text>
<text x="7" y="135.4">C</text>
<text x="270.7" y="135.4">C</text>
<text x="40.4" y="160.7">2</text>
<text x="51.8" y="157.8">1</text>
<text x="51.8" y="163.5">3</text>
<text x="6.9" y="188.6">D</text>
<text x="170.9" y="188.2">Title</text>
<text x="270.7" y="188.6">D</text>
<text x="170.9" y="196.7">Size</text>
<text x="185" y="196.7">Number</text>
<text x="241.8" y="196.7">Revision</text>
<text x="172.3" y="201">A</text>
<text x="170.9" y="205.2">Date:</text>
<text x="170.9" y="208.1">File:</text>
<text x="183.6" y="205.2">9/09/2024</text>
<text x="183.7" y="208.1">Magic Wand Schematic 1.SchDoc</text>
<text x="227.6" y="205.2">Sheet</text>
<text x="227.6" y="208.1">Drawn By: Muhammad Tahir Hassan</text>
<text x="235.2" y="205.2">of</text>
<text x="37.7" y="212.3">1</text>
<text x="104.8" y="212.3">2</text>
<text x="172.3" y="212.3">3</text>
<text x="239.5" y="212.3">4</text>
</g>
<g font-size="2.5" fill="#262626">
<text x="80.6" y="12.7">VCC</text>
<text x="150.3" y="26.7">VCC</text>
<text x="217.3" y="26.7">VCC</text>
<text x="102.7" y="43.6">GND</text>
<text x="141.8" y="52">GND</text>
<text x="194.9" y="49.2">GND</text>
<text x="24.6" y="91.1">GND</text>
<text x="83.2" y="91.1">GND</text>
<text x="91.6" y="91.1">GND</text>
<text x="217.2" y="99.4">GND</text>
<text x="189.3" y="116.2">GND</text>
<text x="24.7" y="146.7">VCC</text>
<text x="119.6" y="166.2">VCC</text>
<text x="24.6" y="186">GND</text>
<text x="102.7" y="186">GND</text>
</g>
<g font-size="2.5" fill="#0e0e0e">
<text x="108" y="32">C2 | 0.1uf</text>
<text x="108" y="34.8">pt# K104K15X7RF53L2</text>
<text x="127.8" y="40.7">C5 | 0.1uf</text>
<text x="169.7" y="40.7">pt# K104K15X7RF53L2</text>
<text x="180.8" y="37.9">C6 | 0.1uf</text>
<text x="46.9" y="46.2">555 LMC Timer</text>
<text x="116.6" y="43.5">pt# K104K15X7RF53L2</text>
<text x="222.7" y="46.3">3-8 Pin Decoder</text>
<text x="163.7" y="51.6">4 Bit CounterA</text>
<text x="222.7" y="49.1">Pt# CD74HC138E</text>
<text x="111.9" y="54.3">POT A | 100K</text>
<text x="111.9" y="57.1">Pt# CT6EP103</text>
<text x="46.9" y="71.8">LMC555CN/NOPB</text>
<text x="111.9" y="71">POT B | 100K</text>
<text x="111.9" y="73.9">Pt# CT6EP103</text>
<text x="163.7" y="74.3">Pt# SN74HC393NSR</text>
<text x="55.2" y="82.6">pt# K104K15X7RF53L2</text>
<text x="72" y="79.8">C4 | 0.1uf</text>
<text x="97.1" y="79.8">C3 | 1-10uf</text>
<text x="97.1" y="82.6">pt# K104K15X7RF53L2</text>
<text x="163.7" y="79.5">4 Bit CounterB</text>
<text x="163.7" y="102.2">Pt# SN74HC393NSR</text>
<text x="60.4" y="154.8">B3 AAA</text>
<text x="77.4" y="154.8">B2 AAA</text>
<text x="94.1" y="154.8">B1 AAA</text>
<text x="43.9" y="157">SW1</text>
<text x="131.4" y="160.4">R8</text>
<text x="145.4" y="160.4">R7</text>
<text x="159.3" y="160.4">R6</text>
<text x="173.3" y="160.4">R5</text>
<text x="187.2" y="160.4">R4</text>
<text x="201.2" y="160.4">R3</text>
<text x="215.2" y="160.4">R2</text>
<text x="229.1" y="160.4">R1 | 100 ohm</text>
<text x="43.9" y="167.2">Pt #EG1218</text>
<text x="60.4" y="163.9">Pt #2466</text>
<text x="77.4" y="163.9">Pt #2466</text>
<text x="94.1" y="163.9">Pt #2466</text>
<text x="131.4" y="163.2">100 ohm</text>
<text x="144.9" y="163.7">100 ohm</text>
<text x="158.8" y="163.7">100 ohm</text>
<text x="172.8" y="163.7">100 ohm</text>
<text x="186.8" y="163.7">100 ohm</text>
<text x="200.7" y="163.7">100 ohm</text>
<text x="214.7" y="163.7">100 ohm</text>
<text x="229.1" y="163.2">pt# CF14JT100R</text>
<text x="30.1" y="169.1">C1 | 4.7uf</text>
<text x="30.1" y="171.9">Pt #EEA-GA1C100H</text>
<text x="136.8" y="174.5">D8</text>
<text x="136.8" y="177.4">LED</text>
<text x="150.8" y="174.5">D7</text>
<text x="150.8" y="177.4">LED</text>
<text x="164.7" y="174.5">D6</text>
<text x="164.7" y="177.4">LED</text>
<text x="178.7" y="174.5">D5</text>
<text x="178.7" y="177.4">LED</text>
<text x="192.7" y="174.5">D4</text>
<text x="192.7" y="177.4">LED</text>
<text x="206.6" y="174.5">D3</text>
<text x="206.6" y="177.4">LED</text>
<text x="220.6" y="174.5">D2</text>
<text x="220.6" y="177.4">LED</text>
<text x="234.5" y="174.5">D1 | Green</text>
<text x="234.5" y="177.4">Pt# C503B-GCN-CY0C0792</text>
<text x="175.3" y="191.4">LED Magic Wand Schematic Diagram</text>
<text x="194.8" y="199.8">1</text>
<text x="253.4" y="199.8">1</text>
</g>
</svg>
